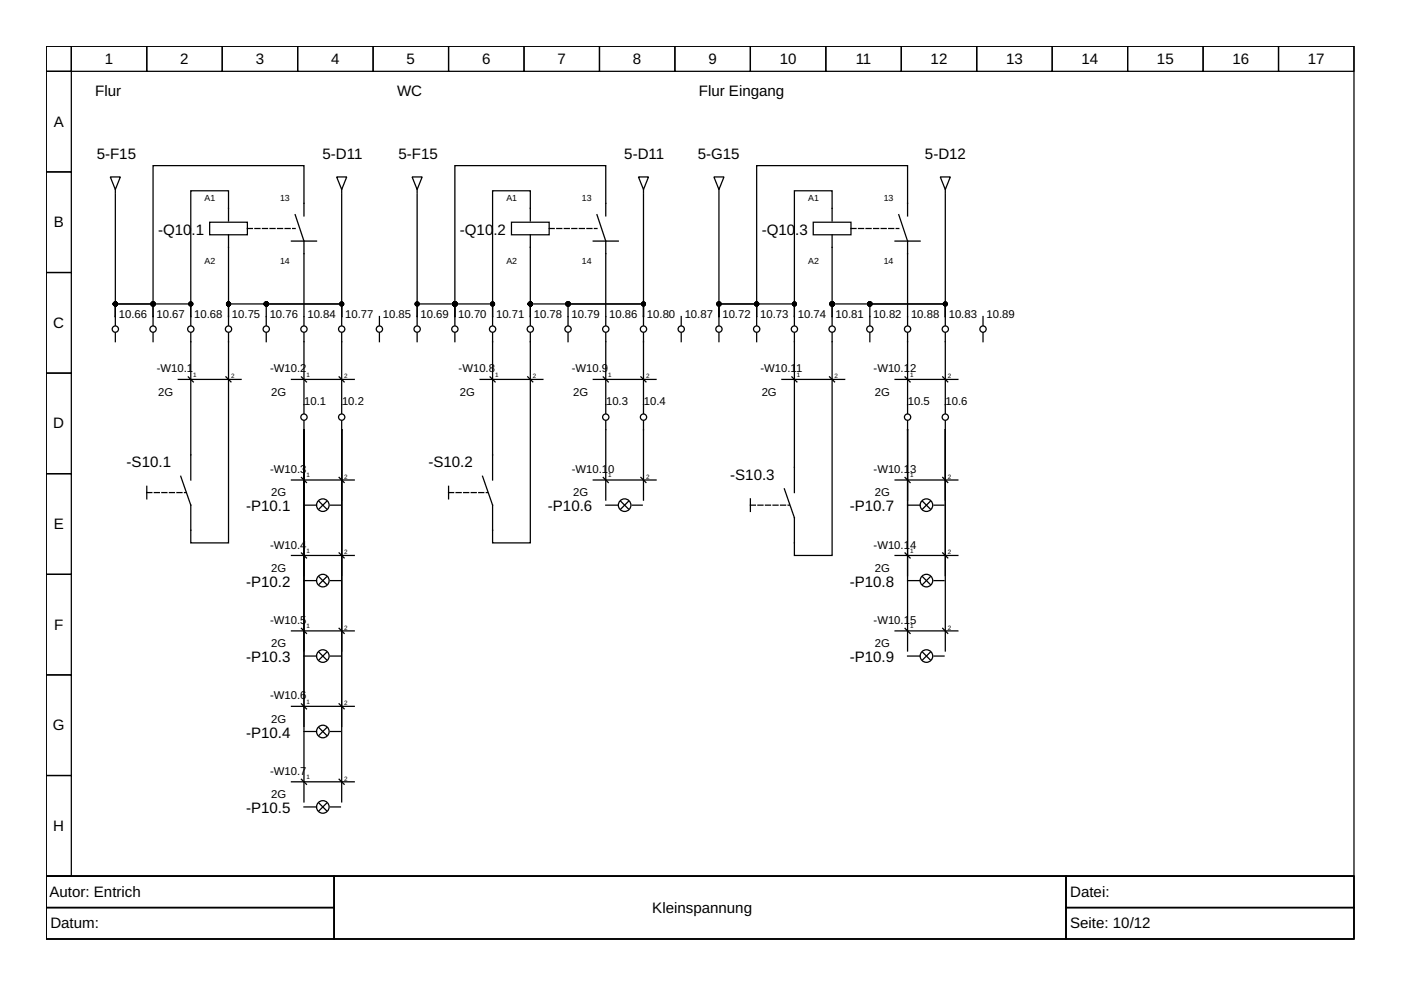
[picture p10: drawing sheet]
<svg xmlns="http://www.w3.org/2000/svg" width="297mm" height="210mm" viewBox="0 0 297 210" stroke-linecap="round" stroke-linejoin="round" font-family="sans-serif">
<g fill="none" stroke="#000" stroke-width=".27">
<path d="M9.8 9.8h277.3v176h-277.3zM9.8 9.8h5.3v5.3h-5.3zM9.8 15.1h5.3v21.4h-5.3zM15.1 9.8h16v5.3h-16zM31.1 9.8h16v5.3h-16zM47.1 9.8h16v5.3h-16zM63.1 9.8h16v5.3h-16zM79.1 9.8h16v5.3h-16zM95.1 9.8h16v5.3h-16zM111.1 9.8h16v5.3h-16zM127.1 9.8h16v5.3h-16zM143.1 9.8h16v5.3h-16z"/>
<path d="M159.1 9.8h16v5.3h-16zM175.1 9.8h16v5.3h-16zM191.1 9.8h16v5.3h-16zM207.1 9.8h16v5.3h-16zM223.1 9.8h16v5.3h-16zM239.1 9.8h16v5.3h-16zM255.1 9.8h16v5.3h-16zM271.1 9.8h16v5.3h-16zM9.8 36.5h5.3v21.3h-5.3zM23.4 37.5h2.1l-1 2.7zM71.4 37.5h2.1l-1.1 2.7zM87.4 37.5h2.1l-1.1 2.7z"/>
<path d="M135.4 37.5h2.1l-1.1 2.7zM151.4 37.5h2.1l-1.1 2.7zM199.4 37.5h2.1l-1.1 2.7zM9.8 57.8h5.3v21.3h-5.3zM24.5 40.2v.8M24.5 41.3v25.8M44.4 47.1h8v2.7h-8zM48.4 49.8v17.3M48.4 46.8v-6.3h-7.9v26.6M61.8 51.1h5.3M62.6 45.5l1.8 5.6v17.9M64.4 45.8v-10.7h-31.9v32"/>
<path d="M72.4 40.2v.8M72.4 41.3v25.8M88.4 40.2v.8M88.4 41.3v25.8M108.4 47.1h8v2.7h-8zM112.4 46.8v-6.3h-8v26.6M112.4 49.8v17.3M125.8 51.1h5.3M126.6 45.5l1.8 5.6v17.9M128.4 45.8v-10.7h-32v32M136.4 40.2v.8M136.4 41.3v25.8"/>
<path d="M152.4 41.3v25.8M152.4 40.2v.8M172.4 47.1h8v2.7h-8zM176.4 49.8v17.3M176.4 46.8v-6.3h-8v26.6M189.8 51.1h5.3M190.6 45.5l1.8 5.6v17.9M192.4 45.8v-10.7h-32v32M200.4 40.2v.8M200.4 41.3v25.8M9.8 79.1h5.3v21.3h-5.3zM24.5 67.1v1.9"/>
<path d="M24.5 70.6v1.8M24.5 67.1v-2.7h16v2.7M24.5 67.1v-2.7h8v2.7M32.5 67.1v1.9M32.5 70.6v1.8M39.9 79.9l1.1 1.1M40.5 70.6v31.2M40.5 67.1v1.9M47.9 79.9l1.1 1.1M48.4 67.1v-2.7h24v2.7M48.4 70.6v44.5h-7.9v-8l-2.2-6.1M48.4 67.1v1.9"/>
<path d="M56.4 70.6v1.8M63.9 79.9l1.1 1.1M64.4 70.6v17M71.9 79.9l1.1 1.1M72.4 70.6v17M72.4 67.1v1.9M72.4 67.1v-2.7h-16v4.6M80.4 67.1v1.9M80.4 70.6v1.8M88.4 67.1v1.9M88.4 70.6v1.8M88.4 67.1v-2.7h8v2.7"/>
<path d="M96.4 67.1v1.9M96.4 70.6v1.8M96.4 67.1v-2.7h8v2.7M103.9 79.9l1.1 1.1M104.4 70.6v31.2M104.4 67.1v1.9M111.9 79.9l1.1 1.1M112.4 70.6v44.5h-8v-8l-2.1-6.1M112.4 67.1v1.9M112.4 67.1v-2.7h24v2.7M120.4 70.6v1.8M127.9 79.9l1.1 1.1"/>
<path d="M128.4 70.6v17M135.9 79.9l1.1 1.1M136.4 70.6v17M136.4 67.1v1.9M136.4 67.1v-2.7h-16v4.6M144.4 67.1v1.9M144.4 70.6v1.8M152.4 67.1v-2.7h16v2.7M152.4 67.1v-2.7h8v2.7M152.4 67.1v1.9M152.4 70.6v1.8M160.4 67.1v1.9"/>
<path d="M160.4 70.6v1.8M167.9 79.9l1.1 1.1M168.4 70.6v33.8M168.4 67.1v1.9M175.9 79.9l1 1.1M176.4 67.1v-2.7h24v2.7M176.4 70.6v47.2h-8v-8l-2.1-6.2M176.4 67.1v1.9M184.4 70.6v1.8M191.9 79.9l1.1 1.1M192.4 70.6v17M199.9 79.9l1 1.1"/>
<path d="M200.4 70.6v17M200.4 67.1v1.9M200.4 67.1v-2.7h-16v4.6M208.4 67.1v1.9M208.4 70.6v1.8M37.8 80.4h13.3M61.8 80.4h13.3M64.4 89.2v1.9M64.4 91.1v62.9M64.4 91.1v14.9M64.4 91.1v78.9M64.4 91.1v30.9"/>
<path d="M64.4 91.1v46.9M72.4 89.2v1.9M72.4 91.1v30.9M72.4 91.1v62.9M72.4 91.1v14.9M72.4 91.1v46.9M72.4 91.1v78.9M101.8 80.4h13.3M125.8 80.4h13.3M128.4 89.2v16.8M136.4 89.2v16.8M165.8 80.4h13.3"/>
<path d="M189.8 80.4h13.3M192.4 89.2v1.9M192.4 91.1v30.9M192.4 91.1v14.9M192.4 91.1v46.9M200.4 89.2v1.9M200.4 91.1v46.9M200.4 91.1v30.9M200.4 91.1v14.9M9.8 100.4h5.3v21.4h-5.3zM31.1 103.1v2.7M61.8 101.8h13.3"/>
<path d="M61.8 117.8h13.3M63.9 117.2l1.1 1.1M63.9 101.2l1.1 1.1M64.4 107.1h2.7M67.6 106.3l1.6 1.6M69.2 106.3l-1.6 1.6M70 107.1h2.2M71.9 117.2l1.1 1.1M71.9 101.2l1.1 1.1M95.1 103.1v2.7M125.8 101.8h13.3M127.9 101.2l1.1 1.1"/>
<path d="M128.4 107.1h2.7M131.6 106.3l1.6 1.6M133.2 106.3l-1.6 1.6M134 107.1h2.2M135.9 101.2l1.1 1.1M159.1 105.8v2.6M189.8 101.8h13.3M189.8 117.8h13.3M191.9 117.2l1.1 1.1M191.9 101.2l1.1 1.1M192.4 107.1h2.7M195.6 106.3l1.6 1.6"/>
<path d="M197.2 106.3l-1.6 1.6M198 107.1h2.2M199.9 117.2l1 1.1M199.9 101.2l1 1.1M9.8 121.8h5.3v21.3h-5.3zM61.8 133.8h13.3M63.9 133.2l1.1 1.1M64.4 139.1h2.7M64.4 123.1h2.7M67.6 138.3l1.6 1.6M67.6 122.3l1.6 1.6M69.2 138.3l-1.6 1.6"/>
<path d="M69.2 122.3l-1.6 1.6M70 139.1h2.2M70 123.1h2.2M71.9 133.2l1.1 1.1M189.8 133.8h13.3M191.9 133.2l1.1 1.1M192.4 139.1h2.7M192.4 123.1h2.7M195.6 138.3l1.6 1.6M195.6 122.3l1.6 1.6M197.2 138.3l-1.6 1.6M197.2 122.3l-1.6 1.6"/>
<path d="M198 139.1h2.2M198 123.1h2.2M199.9 133.2l1 1.1M9.8 143.1h5.3v21.3h-5.3zM61.8 149.8h13.3M63.9 149.2l1.1 1.1M64.4 155.1h2.7M67.6 154.3l1.6 1.6M69.2 154.3l-1.6 1.6M70 155.1h2.2M71.9 149.2l1.1 1.1M9.8 164.4h5.3v21.4h-5.3z"/>
<path d="M61.8 165.8h13.3M63.9 165.2l1.1 1.1M64.4 171.1h2.7M67.6 170.3l1.6 1.6M69.2 170.3l-1.6 1.6M70 171.1h2.2M71.9 165.2l1.1 1.1M9.8 185.8h277.3v13.3h-277.3zM9.8 185.8h61v6.6h-61zM9.8 192.4h61v6.7h-61zM70.8 185.8h155.2v13.3h-155.2zM226 185.8h61.1v6.6h-61.1z"/>
<path d="M226 192.4h61.1v6.7h-61.1z"/>
<circle cx="24.5" cy="69.8" r=".67"/>
<circle cx="32.5" cy="69.8" r=".67"/>
<circle cx="40.5" cy="69.8" r=".67"/>
<circle cx="48.4" cy="69.8" r=".67"/>
<circle cx="56.4" cy="69.8" r=".67"/>
<circle cx="64.4" cy="69.8" r=".67"/>
<circle cx="72.4" cy="69.8" r=".67"/>
<circle cx="80.4" cy="69.8" r=".67"/>
<circle cx="88.4" cy="69.8" r=".67"/>
<circle cx="96.4" cy="69.8" r=".67"/>
<circle cx="104.4" cy="69.8" r=".67"/>
<circle cx="112.4" cy="69.8" r=".67"/>
<circle cx="120.4" cy="69.8" r=".67"/>
<circle cx="128.4" cy="69.8" r=".67"/>
<circle cx="136.4" cy="69.8" r=".67"/>
<circle cx="144.4" cy="69.8" r=".67"/>
<circle cx="152.4" cy="69.8" r=".67"/>
<circle cx="160.4" cy="69.8" r=".67"/>
<circle cx="168.4" cy="69.8" r=".67"/>
<circle cx="176.4" cy="69.8" r=".67"/>
<circle cx="184.4" cy="69.8" r=".67"/>
<circle cx="192.4" cy="69.8" r=".67"/>
<circle cx="200.4" cy="69.8" r=".67"/>
<circle cx="208.4" cy="69.8" r=".67"/>
<circle cx="64.4" cy="88.4" r=".67"/>
<circle cx="72.4" cy="88.4" r=".67"/>
<circle cx="128.4" cy="88.4" r=".67"/>
<circle cx="136.4" cy="88.4" r=".67"/>
<circle cx="192.4" cy="88.4" r=".67"/>
<circle cx="200.4" cy="88.4" r=".67"/>
<circle cx="68.4" cy="107.1" r="1.33"/>
<circle cx="132.4" cy="107.1" r="1.33"/>
<circle cx="196.4" cy="107.1" r="1.33"/>
<circle cx="68.4" cy="139.1" r="1.33"/>
<circle cx="68.4" cy="123.1" r="1.33"/>
<circle cx="196.4" cy="139.1" r="1.33"/>
<circle cx="196.4" cy="123.1" r="1.33"/>
<circle cx="68.4" cy="155.1" r="1.33"/>
<circle cx="68.4" cy="171.1" r="1.33"/>
</g>
<path d="M52.4 48.4h10.2M116.4 48.4h10.2M180.4 48.4h10.2M31.1 104.4h8.3M95.1 104.4h8.3M159.1 107.1h8.3" fill="none" stroke="#000" stroke-width=".27" stroke-dasharray="1.1 .5"/>
<g fill="#000" stroke="#000" stroke-width=".27">
<circle cx="24.5" cy="64.4" r=".4"/>
<circle cx="32.5" cy="64.4" r=".4"/>
<circle cx="40.5" cy="64.4" r=".4"/>
<circle cx="48.4" cy="64.4" r=".4"/>
<circle cx="56.4" cy="64.4" r=".4"/>
<circle cx="72.4" cy="64.4" r=".4"/>
<circle cx="88.4" cy="64.4" r=".4"/>
<circle cx="96.4" cy="64.4" r=".4"/>
<circle cx="104.4" cy="64.4" r=".4"/>
<circle cx="112.4" cy="64.4" r=".4"/>
<circle cx="120.4" cy="64.4" r=".4"/>
<circle cx="136.4" cy="64.4" r=".4"/>
<circle cx="152.4" cy="64.4" r=".4"/>
<circle cx="160.4" cy="64.4" r=".4"/>
<circle cx="168.4" cy="64.4" r=".4"/>
<circle cx="176.4" cy="64.4" r=".4"/>
<circle cx="184.4" cy="64.4" r=".4"/>
<circle cx="200.4" cy="64.4" r=".4"/>
</g>
<g font-size="3.2">
<text x="22.2" y="13.5">1</text>
<text x="38.2" y="13.5">2</text>
<text x="54.2" y="13.5">3</text>
<text x="70.2" y="13.5">4</text>
<text x="86.2" y="13.5">5</text>
<text x="102.2" y="13.5">6</text>
<text x="118.2" y="13.5">7</text>
<text x="134.2" y="13.5">8</text>
<text x="150.2" y="13.5">9</text>
<text x="165.3" y="13.5">10</text>
<text x="181.4" y="13.5">11</text>
<text x="197.3" y="13.5">12</text>
<text x="213.3" y="13.5">13</text>
<text x="229.3" y="13.5">14</text>
<text x="245.3" y="13.5">15</text>
<text x="261.3" y="13.5">16</text>
<text x="277.3" y="13.5">17</text>
<text x="20.2" y="20.5">Flur</text>
<text x="84.2" y="20.5">WC</text>
<text x="148.2" y="20.5">Flur Eingang</text>
<text x="11.4" y="26.9">A</text>
<text x="20.5" y="33.8">5-F15</text>
<text x="68.4" y="33.8">5-D11</text>
<text x="84.5" y="33.8">5-F15</text>
<text x="132.4" y="33.8">5-D11</text>
<text x="147.9" y="33.8">5-G15</text>
<text x="196.1" y="33.8">5-D12</text>
<text x="11.4" y="48.2">B</text>
<text x="33.5" y="49.8">-Q10</text>
<text x="40.6" y="49.8">.1</text>
<text x="97.5" y="49.8">-Q10</text>
<text x="104.6" y="49.8">.2</text>
<text x="161.5" y="49.8">-Q10</text>
<text x="168.6" y="49.8">.3</text>
<text x="11.3" y="69.5">C</text>
<text x="11.3" y="90.8">D</text>
<text x="26.9" y="99.1">-S10.1</text>
<text x="90.8" y="99.1">-S10.2</text>
<text x="154.8" y="101.8">-S10.3</text>
<text x="11.4" y="112.2">E</text>
<text x="52.2" y="108.4">-P10.1</text>
<text x="116.2" y="108.4">-P10.6</text>
<text x="180.2" y="108.4">-P10.7</text>
<text x="52.2" y="124.4">-P10.2</text>
<text x="180.2" y="124.4">-P10.8</text>
<text x="11.5" y="133.5">F</text>
<text x="52.2" y="140.4">-P10.3</text>
<text x="180.2" y="140.4">-P10.9</text>
<text x="11.2" y="154.8">G</text>
<text x="52.2" y="156.4">-P10.4</text>
<text x="52.2" y="172.4">-P10.5</text>
<text x="11.3" y="176.2">H</text>
<text x="10.5" y="190.2">Autor: Entrich</text>
<text x="226.9" y="190.2">Datei:</text>
<text x="10.7" y="196.8">Datum:</text>
<text x="138.3" y="193.5">Kleinspannung</text>
<text x="226.9" y="196.8">Seite: 10/12</text>
</g>
<g font-size="2.4">
<text x="25.2" y="67.4">10.66</text>
<text x="33.2" y="67.4">10.67</text>
<text x="41.2" y="67.4">10.68</text>
<text x="49.2" y="67.4">10.75</text>
<text x="57.2" y="67.4">10.76</text>
<text x="65.2" y="67.4">10.84</text>
<text x="73.2" y="67.4">10.77</text>
<text x="81.2" y="67.4">10.85</text>
<text x="89.2" y="67.4">10.69</text>
<text x="97.2" y="67.4">10.70</text>
<text x="105.2" y="67.4">10.71</text>
<text x="113.2" y="67.4">10.78</text>
<text x="121.2" y="67.4">10.79</text>
<text x="129.2" y="67.4">10.86</text>
<text x="137.2" y="67.4">10.80</text>
<text x="145.2" y="67.4">10.87</text>
<text x="153.2" y="67.4">10.72</text>
<text x="161.2" y="67.4">10.73</text>
<text x="169.2" y="67.4">10.74</text>
<text x="177.2" y="67.4">10.81</text>
<text x="185.2" y="67.4">10.82</text>
<text x="193.2" y="67.4">10.88</text>
<text x="201.2" y="67.4">10.83</text>
<text x="209.2" y="67.4">10.89</text>
<text x="33.3" y="79">-W10.1</text>
<text x="33.5" y="83.9">2G</text>
<text x="57.2" y="79">-W10.2</text>
<text x="57.5" y="83.9">2G</text>
<text x="97.2" y="79">-W10.8</text>
<text x="97.5" y="83.9">2G</text>
<text x="121.2" y="79">-W10.9</text>
<text x="121.5" y="83.9">2G</text>
<text x="161.2" y="79">-W10.1</text>
<text x="161.5" y="83.9">2G</text>
<text x="168.8" y="79">1</text>
<text x="185.2" y="79">-W10.1</text>
<text x="185.5" y="83.9">2G</text>
<text x="192.9" y="79">2</text>
<text x="64.5" y="85.8">10.1</text>
<text x="72.5" y="85.8">10.2</text>
<text x="128.5" y="85.8">10.3</text>
<text x="136.5" y="85.8">10.4</text>
<text x="192.5" y="85.8">10.5</text>
<text x="200.5" y="85.8">10.6</text>
<text x="57.2" y="100.3">-W10.3</text>
<text x="121.2" y="100.3">-W10.1</text>
<text x="129" y="100.3">0</text>
<text x="185.2" y="100.3">-W10.1</text>
<text x="192.9" y="100.3">3</text>
<text x="57.5" y="105.2">2G</text>
<text x="121.5" y="105.2">2G</text>
<text x="185.5" y="105.2">2G</text>
<text x="57.2" y="116.3">-W10.4</text>
<text x="185.2" y="116.3">-W10.1</text>
<text x="192.9" y="116.3">4</text>
<text x="57.5" y="121.2">2G</text>
<text x="185.5" y="121.2">2G</text>
<text x="57.2" y="132.3">-W10.5</text>
<text x="57.5" y="137.2">2G</text>
<text x="185.2" y="132.3">-W10.1</text>
<text x="185.5" y="137.2">2G</text>
<text x="192.9" y="132.3">5</text>
<text x="57.2" y="148.3">-W10.6</text>
<text x="57.5" y="153.2">2G</text>
<text x="57.2" y="164.3">-W10.7</text>
<text x="57.5" y="169.2">2G</text>
</g>
<g font-size="1.9">
<text x="43.4" y="42.6">A1</text>
<text x="59.4" y="42.6">13</text>
<text x="107.4" y="42.6">A1</text>
<text x="123.4" y="42.6">13</text>
<text x="171.4" y="42.6">A1</text>
<text x="187.4" y="42.6">13</text>
<text x="43.4" y="55.9">A2</text>
<text x="59.4" y="55.9">14</text>
<text x="107.4" y="55.9">A2</text>
<text x="123.4" y="55.9">14</text>
<text x="171.4" y="55.9">A2</text>
<text x="187.4" y="55.9">14</text>
</g>
<g font-size="1.3">
<text x="41" y="79.9">1</text>
<text x="49" y="80.2">2</text>
<text x="65" y="79.9">1</text>
<text x="73" y="80.2">2</text>
<text x="105" y="79.9">1</text>
<text x="113" y="80.2">2</text>
<text x="129" y="79.9">1</text>
<text x="137" y="80.2">2</text>
<text x="169" y="79.9">1</text>
<text x="177" y="80.2">2</text>
<text x="193" y="79.9">1</text>
<text x="201" y="80.2">2</text>
<text x="65" y="101.2">1</text>
<text x="73" y="101.5">2</text>
<text x="129" y="101.2">1</text>
<text x="137" y="101.5">2</text>
<text x="193" y="101.2">1</text>
<text x="201" y="101.5">2</text>
<text x="65" y="117.2">1</text>
<text x="73" y="117.5">2</text>
<text x="193" y="117.2">1</text>
<text x="201" y="117.5">2</text>
<text x="65" y="133.2">1</text>
<text x="73" y="133.5">2</text>
<text x="193" y="133.2">1</text>
<text x="201" y="133.5">2</text>
<text x="65" y="149.2">1</text>
<text x="73" y="149.5">2</text>
<text x="65" y="165.2">1</text>
<text x="73" y="165.5">2</text>
</g>
</svg>
